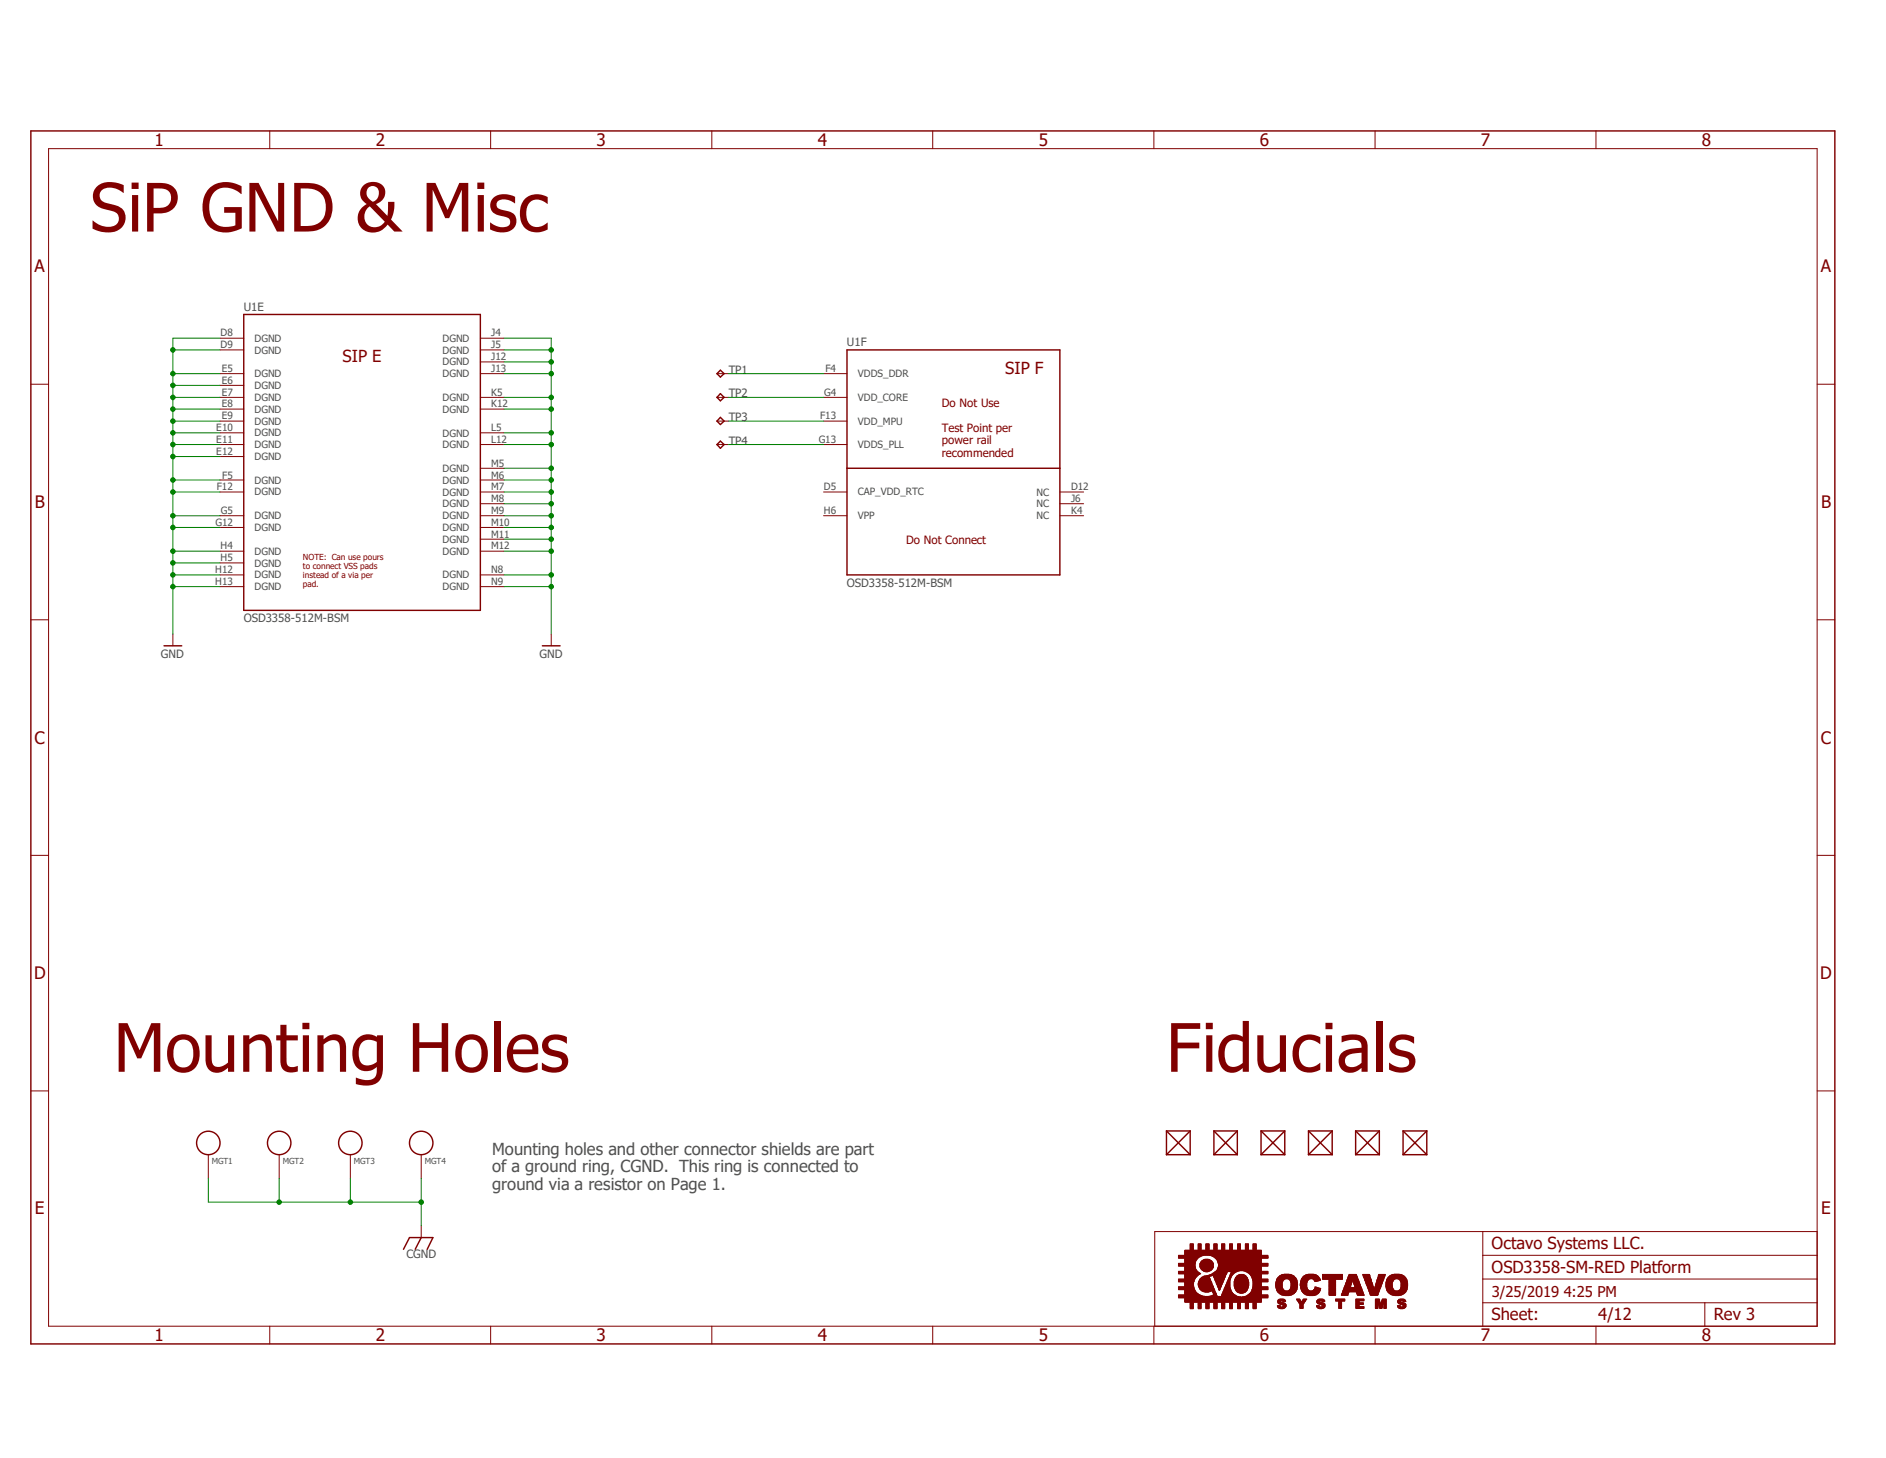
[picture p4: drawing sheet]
<svg xmlns="http://www.w3.org/2000/svg" width="279mm" height="216mm" viewBox="0 0 279 216" stroke-linecap="round" stroke-linejoin="round" font-family="sans-serif">
<path d="M275.3 138.7l-73.1 73.1" fill="none" stroke="#fff" stroke-width=".15"/>
<g fill="none" stroke="#800000" stroke-width=".21">
<path d="M4.6 19.4h267.2v179.6h-267.2zM36.1 46.6h35.1v43.8h-35.1zM106.7 54.8l.6 .5-.6 .5-.5-.5zM106.7 58.3l.6 .5-.6 .6-.5-.6zM125.5 51.8h31.5v33.3h-31.5zM106.7 61.8l.6 .6-.6 .5-.5-.5zM106.7 65.3l.6 .5-.6 .6-.5-.6zM125.5 69.3h31.5M24.3 95.6h2.6M80.3 95.6h2.7M172.8 167.5l3.5 3.5M172.8 167.5h3.5"/>
<path d="M172.8 171h3.5M172.8 167.5v3.5M176.3 167.5l-3.5 3.5M176.3 167.5v3.5M179.8 167.5h3.5M179.8 171h3.5M179.8 167.5l3.5 3.5M179.8 167.5v3.5M183.3 167.5l-3.5 3.5M183.3 167.5v3.5M186.8 167.5h3.5M186.8 171h3.5"/>
<path d="M186.8 167.5l3.5 3.5M186.8 167.5v3.5M190.3 167.5l-3.5 3.5M190.3 167.5v3.5M193.8 167.5h3.6M193.8 171h3.6M193.8 167.5l3.6 3.5M193.8 167.5v3.5M197.4 167.5l-3.6 3.5M197.4 167.5v3.5M200.8 167.5h3.5M200.8 171h3.5"/>
<path d="M200.8 167.5l3.5 3.5M200.8 167.5v3.5M204.3 167.5l-3.5 3.5M204.3 167.5v3.5M207.9 167.5h3.5M207.9 171h3.5M207.9 167.5l3.5 3.5M207.9 167.5v3.5M211.4 167.5l-3.5 3.5M211.4 167.5v3.5M59.8 185l.9-1.7h3.4l-.8 1.7M62.4 183.3l-.9 1.7"/>
<circle cx="30.9" cy="169.2" r="1.74"/>
<circle cx="41.4" cy="169.2" r="1.74"/>
<circle cx="51.9" cy="169.2" r="1.74"/>
<circle cx="62.4" cy="169.2" r="1.74"/>
</g>
<g fill="none" stroke="#800000" stroke-width=".15">
<path d="M40 19.4v2.6M72.7 19.4v2.6M105.5 19.4v2.6M138.2 19.4v2.6M170.9 19.4v2.6M203.7 19.4v2.6M236.4 19.4v2.6M7.2 22h262v174.4h-262zM4.6 56.9h2.6M32.6 50.1h3.5M32.6 51.8h3.5M32.6 55.3h3.5"/>
<path d="M32.6 57.1h3.5M32.6 58.8h3.5M71.2 50.1h3.5M71.2 51.8h3.5M71.2 55.3h3.5M71.2 58.8h3.5M71.2 53.6h3.5M106.2 55.3h1.7M106.2 58.8h1.7M122 55.3h3.5M122 58.8h3.5M269.2 56.9h2.6"/>
<path d="M32.6 60.6h3.5M32.6 62.4h3.5M32.6 64.1h3.5M32.6 65.8h3.5M32.6 67.6h3.5M32.6 71.1h3.5M32.6 72.9h3.5M32.6 76.4h3.5M32.6 78.1h3.5M71.2 60.6h3.5M71.2 64.1h3.5M71.2 65.8h3.5"/>
<path d="M71.2 71.1h3.5M71.2 72.9h3.5M71.2 76.4h3.5M71.2 78.1h3.5M71.2 69.3h3.5M71.2 74.6h3.5M71.2 79.8h3.5M106.2 62.4h1.7M106.2 65.8h1.7M122 62.4h3.5M122 65.8h3.5M122 72.9h3.5"/>
<path d="M122 76.4h3.5M157 72.9h3.5M157 76.4h3.5M157 74.6h3.5M4.6 91.8h2.6M25.6 93.9v1.7M32.6 81.6h3.5M32.6 83.4h3.5M32.6 85.1h3.5M32.6 86.9h3.5M71.2 81.6h3.5M71.2 85.1h3.5"/>
<path d="M71.2 86.9h3.5M81.7 93.9v1.7M269.2 91.8h2.6M4.6 126.7h2.6M269.2 126.7h2.6M4.6 161.5h2.6M30.9 171v3.5M41.4 171v3.5M51.9 171v3.5M62.4 171v3.5M269.2 161.5h2.6M40 196.4v2.6"/>
<path d="M62.4 181.5v1.8M72.7 196.4v2.6M105.5 196.4v2.6M138.2 196.4v2.6M170.9 196.4v2.6M174.6 189.4h2.4M174.6 185.9h4.1M174.6 192.2h13.2M174.6 192.1h13.2M174.6 192h9.2M174.6 192h8.9M174.6 191.9h3.8"/>
<path d="M174.6 191.9h3.6M174.6 191.9h3.5M174.6 191.8h3.3M174.6 191.8h3.2M174.6 191h2.4M174.6 190.9h2.4M174.6 190.9h2.3M174.6 190.8h2.3M174.6 190.7h2.3M174.6 190.6h2.3M174.6 190.5h2.3M174.6 189.8h2.3"/>
<path d="M174.6 189.7h2.3M174.6 189.6h2.3M174.6 189.5h2.4M174.6 188.6h3.2M174.6 188.6h3.3M174.6 188.5h3.2M174.6 188.5h3.1M174.6 188.4h3M174.6 188.4h2.9M174.6 188.3h2.9M174.6 188.3h2.8M174.6 187.5h2.4"/>
<path d="M174.6 187.4h2.4M174.6 187.3h2.4M174.6 187.2h2.4M174.6 187.1h2.5M174.6 186.3h2.9M174.6 186.2h3M174.6 186.1h3.1M174.6 186.1h3.2M174.6 186.1h3.3M174.6 186h3.4M174.6 186h3.5M174.6 185.9h3.6"/>
<path d="M175.5 192.8h11.4M175.5 192.7h11.4M175.5 192.6h11.4M175.5 192.5h11.4M175.5 192.4h11.4M175.5 192.3h11.4M175.5 192.2h11.4M175.5 191.7h2.2M175.5 191.7h2.1M175.5 191.6h2M175.5 191.5h1.9M175.5 191.5h1.8"/>
<path d="M175.5 191.4h1.8M175.5 191.3h1.7M175.5 191.2h1.6M175.5 191.1h1.6M175.5 191.1h1.5M175.5 191h1.5M175.5 190.5h1.3M175.5 190.4h1.3M175.5 190.3h1.3M175.5 190.2h1.3M175.5 190.1h1.3M175.5 190h1.3"/>
<path d="M175.5 189.9h1.3M175.5 189.4h1.6M175.5 189.3h1.6M175.5 189.2h1.6M175.5 189.1h1.7M175.5 189.1h1.8M175.5 189h1.8M175.5 188.9h1.9M175.5 188.9h2M175.5 188.8h2M175.5 188.8h2.1M175.5 188.7h2.2"/>
<path d="M175.5 188.7h2.3M175.5 188.2h1.8M175.5 188.1h1.8M175.5 188.1h1.7M175.5 188h1.7M175.5 187.9h1.7M175.5 187.9h1.6M175.5 187.8h1.6M175.5 187.7h1.6M175.5 187.6h1.6M175.5 187.5h1.5M175.5 187h1.6"/>
<path d="M175.5 186.9h1.6M175.5 186.8h1.6M175.5 186.7h1.7M175.5 186.6h1.7M175.5 186.6h1.8M175.5 186.5h1.8M175.5 186.4h1.9M175.5 185.8h11.4M175.5 185.7h11.4M175.5 185.6h11.4M175.5 185.5h11.4M175.5 185.4h11.4"/>
<path d="M175.5 185.3h11.4M175.5 185.2h11.4M175.6 192.8h11.3M175.6 185.1h11.3M176.3 192.9h.5M176.3 193.8h.5M176.3 193.7h.5M176.3 193.6h.5M176.3 193.5h.5M176.3 193.4h.5M176.3 193.3h.5M176.3 193.2h.5"/>
<path d="M176.3 193.1h.5M176.3 193h.5M176.3 185.1h.5M176.3 185h.5M176.3 184.9h.5M176.3 184.8h.5M176.3 184.7h.5M176.3 184.6h.5M176.3 184.5h.5M176.3 184.4h.5M176.3 184.3h.5M176.3 184.2h.5"/>
<path d="M177.5 192.9h.4M177.5 193.8h.4M177.5 193.7h.4M177.5 193.6h.4M177.5 193.5h.4M177.5 193.4h.4M177.5 193.3h.4M177.5 193.2h.4M177.5 193.1h.4M177.5 193h.4M177.5 190.3h2.2M177.5 190.3h2.1"/>
<path d="M177.5 190.2h2.1M177.5 190.1h2M177.5 190h2M177.5 185.1h.4M177.5 185h.4M177.5 184.9h.4M177.5 184.8h.4M177.5 184.7h.4M177.5 184.6h.4M177.5 184.5h.4M177.5 184.4h.4M177.5 184.3h.4"/>
<path d="M177.5 184.2h.4M177.5 190.5h2.2M177.5 190.4h2.2M177.5 189.9h2M177.5 189.8h2M177.6 190.6h2.1M177.6 190.5h2.1M177.6 189.8h1.9M177.6 189.7h1.8M177.6 190.7h2.2M177.7 190.8h2.1M177.7 190.7h2.1"/>
<path d="M177.7 189.6h1.7M177.7 189.6h1.6M177.7 190.8h2.2M177.7 189.5h1.6M177.8 189.4h1.5M177.8 190.9h2.1M177.8 187.6h1.9M177.8 187.5h1.9M177.8 187.4h1.9M177.8 187.3h1.9M177.8 187.2h1.9M177.8 187.1h1.9"/>
<path d="M177.8 191h2.1M177.8 187.7h1.9M177.8 187h1.9M177.8 187.8h1.9M177.8 186.9h1.9M177.9 191h2.1M177.9 189.3h1.3M177.9 187.8h1.8M177.9 186.9h1.8M177.9 191.1h2.1M177.9 189.2h1.3M177.9 187.9h1.7"/>
<path d="M177.9 186.9h1.7M177.9 186.8h1.7M178 189.2h1.2M178 188h1.5M178 186.8h1.5M178 191.1h2M178 189.1h1.2M178 186.7h1.5M178.1 191.2h1.4M178.1 188h1.4M178.1 186.7h1.4M178.1 189.1h1"/>
<path d="M178.1 188.1h1.3M178.1 188.1h1.4M178.1 186.6h1.3M178.2 191.2h1.1M178.2 189.1h.9M178.2 186.6h1.1M178.2 188.2h1.1M178.3 191.3h1M178.3 189h.9M178.3 188.2h.9M178.3 186.6h1M178.3 189h1"/>
<path d="M178.3 188.3h.9M178.3 186.5h.9M178.4 191.3h.8M178.4 188.9h1.1M178.4 188.3h.7M178.4 186.5h.7M178.5 191.3h.5M178.6 188.3h.3M178.6 192.9h.5M178.6 193.8h.5M178.6 193.7h.5M178.6 193.6h.5"/>
<path d="M178.6 193.5h.5M178.6 193.4h.5M178.6 193.3h.5M178.6 193.2h.5M178.6 193.1h.5M178.6 193h.5M178.6 185.1h.5M178.6 185h.5M178.6 184.9h.5M178.6 184.8h.5M178.6 184.7h.5M178.6 184.6h.5"/>
<path d="M178.6 184.5h.5M178.6 184.4h.5M178.6 184.3h.5M178.6 184.2h.5M178.8 185.9h9M178.8 188.9h.8M179 188.8h2.6M179.1 191.9h1.2M179.1 188.8h2.5M179.2 188.8h2.4M179.3 191.9h1M179.3 188.7h2.4"/>
<path d="M179.3 185.9h8.5M179.5 186h8.3M179.5 191.9h.8M179.5 188.7h2.2M179.5 188.6h2.2M179.6 191.8h.7M179.6 191.2h.4M179.6 188.6h2.1M179.6 191.3h.4M179.6 186.1h8.2M179.7 191.4h.4M179.7 191.3h.3"/>
<path d="M179.7 188.6h2M179.7 191.8h.6M179.7 191.5h.4M179.7 188.5h2.1M179.7 186.1h8.1M179.7 191.6h.5M179.7 191.5h.5M179.7 189h1.9M179.7 188.9h1.9M179.8 191.7h.4M179.8 189.1h1.7M179.8 189h1.7"/>
<path d="M179.8 192.9h.5M179.8 193.8h.5M179.8 193.7h.5M179.8 193.6h.5M179.8 193.5h.5M179.8 193.4h.5M179.8 193.3h.5M179.8 193.2h.5M179.8 193.1h.5M179.8 193h.5M179.8 188.5h2M179.8 186.1h8"/>
<path d="M179.8 185.1h.5M179.8 185h.5M179.8 184.9h.5M179.8 184.8h.5M179.8 184.7h.5M179.8 184.6h.5M179.8 184.5h.5M179.8 184.4h.5M179.8 184.3h.5M179.8 184.2h.5M179.9 189.3h1.5M179.9 189.2h1.5"/>
<path d="M179.9 188.4h1.9M179.9 186.2h8M179.9 189.4h1.5M180 189.4h1.4M180 189.5h1.3M180 189.5h1.4M180 188.3h1.8M180 186.3h7.9M180 186.2h7.8M180 189.6h1.3M180 189.7h1.2M180 189.7h1.3"/>
<path d="M180 188.3h3.3M180 186.3h7.8M180.1 189.7h1.1M180.1 186.4h6.8M180.1 189.9h1.1M180.1 189.8h1.1M180.1 188.3h3.3M180.2 190h.9M180.2 189.9h.9M180.2 189.9h1M180.2 188.2h3.4M180.2 188.2h6.7"/>
<path d="M180.2 186.5h6.7M180.2 186.4h6.7M180.2 190.1h.9M180.2 188.1h6.7M180.3 190.2h.7M180.3 190.2h.8M180.3 186.6h6.6M180.3 186.5h6.6M180.3 190.3h.7M180.3 188.1h6.6M180.3 188h6.6M180.3 190.5h.6"/>
<path d="M180.3 190.4h.7M180.3 187.9h6.6M180.3 186.7h6.6M180.4 190.5h.5M180.4 187.9h6.5M180.4 187.8h6.5M180.4 186.9h6.5M180.4 186.8h6.5M180.4 190.6h.4M180.4 190.6h.5M180.4 187.7h6.5M180.5 190.7h.3"/>
<path d="M180.5 187.7h6.4M180.5 187.6h6.4M180.5 187.1h7.3M180.5 187h6.4M180.5 190.8h.3M180.5 187.5h6.4M180.5 187.5h7.3M180.5 187.4h7.3M180.5 187.3h7.3M180.5 187.2h7.3M180.6 191h.1M180.6 190.9h.2"/>
<path d="M180.6 190.8h.2M180.6 191.1h.1M180.9 191.9h2.4M181 192.9h.4M181 193.8h.4M181 193.7h.4M181 193.6h.4M181 193.5h.4M181 193.4h.4M181 193.3h.4M181 193.2h.4M181 193.1h.4"/>
<path d="M181 193h.4M181 191.9h2.2M181 191.9h2.1M181 191.8h2M181 185.1h.4M181 185h.4M181 184.9h.4M181 184.8h.4M181 184.7h.4M181 184.6h.4M181 184.5h.4M181 184.4h.4"/>
<path d="M181 184.3h.4M181 184.2h.4M181 191.7h1.9M181 191.7h1.8M181 191.6h1.8M181.1 191.6h1.7M181.1 191.6h1.6M181.1 191.5h1.5M181.1 191.4h1.5M181.2 191.3h1.3M181.2 191.2h1.2M181.3 191.1h1.1"/>
<path d="M181.3 191h1.1M181.3 191h1M181.4 190.9h.9M181.4 190.8h.9M181.4 190.8h.8M181.4 190.7h.8M181.5 190.6h.7M181.5 190.5h.7M181.6 190.5h.6M181.6 190.4h.6M181.6 190.3h.6M181.6 190.2h.6"/>
<path d="M181.7 190.2h.5M181.7 190.1h.5M181.7 190h.5M181.7 189.9h.5M181.8 189.9h.4M181.8 189.8h.4M181.8 189.7h.4M181.9 189.7h.3M181.9 189.6h.3M181.9 189.5h.3M182 189.4h.3M182 189.4h.2"/>
<path d="M182 189.3h.3M182 189.2h.3M182.1 189.2h.3M182.1 189.1h.3M182.2 192.9h.4M182.2 193.8h.4M182.2 193.7h.4M182.2 193.6h.4M182.2 193.5h.4M182.2 193.4h.4M182.2 193.3h.4M182.2 193.2h.4"/>
<path d="M182.2 193.1h.4M182.2 193h.4M182.2 189h.2M182.2 189h.3M182.2 185.1h.4M182.2 185h.4M182.2 184.9h.4M182.2 184.8h.4M182.2 184.7h.4M182.2 184.6h.4M182.2 184.5h.4M182.2 184.4h.4"/>
<path d="M182.2 184.3h.4M182.2 184.2h.4M182.2 188.9h.3M182.2 188.8h.3M182.2 188.8h.4M182.2 188.7h.5M182.3 188.7h.4M182.3 188.6h.5M182.4 188.5h.5M182.4 188.5h.6M182.4 188.4h.6M182.4 188.3h.8"/>
<path d="M182.8 190.5h2.2M182.8 190.4h2.2M182.8 190.3h2.2M182.8 190.2h2.2M182.8 190.1h2.2M182.8 190h2.2M182.8 189.9h2.2M182.8 189.8h2.2M182.8 189.7h2.2M182.9 190.6h2M182.9 190.6h2.1M182.9 190.5h2.1"/>
<path d="M182.9 189.7h2.1M182.9 189.6h2M182.9 190.8h2M182.9 190.7h2M182.9 189.5h2M183 189.4h1.9M183 190.8h1.8M183 190.8h1.9M183 189.4h1.8M183 191h1.8M183 190.9h1.8M183 189.3h1.8"/>
<path d="M183 189.2h1.8M183 191.1h1.7M183 189.1h1.7M183.1 191.1h1.6M183.1 191.2h1.6M183.1 189.1h1.6M183.2 189.1h1.5M183.2 191.3h1.4M183.2 191.2h1.4M183.2 189h1.4M183.2 188.9h1.4M183.3 191.3h1.2"/>
<path d="M183.3 192.9h.5M183.3 193.8h.5M183.3 193.7h.5M183.3 193.6h.5M183.3 193.5h.5M183.3 193.4h.5M183.3 193.3h.5M183.3 193.2h.5M183.3 193.1h.5M183.3 193h.5M183.3 188.9h1.2M183.3 185.1h.5"/>
<path d="M183.3 185h.5M183.3 184.9h.5M183.3 184.8h.5M183.3 184.7h.5M183.3 184.6h.5M183.3 184.5h.5M183.3 184.4h.5M183.3 184.3h.5M183.3 184.2h.5M183.4 191.4h1M183.4 188.8h1M183.5 191.4h.8"/>
<path d="M183.5 188.8h.8M183.6 191.5h.6M183.6 188.7h.6M183.7 191.5h.4M184 192h3.8M184.2 188.2h2.7M184.3 192h3.5M184.4 188.3h3.4M184.5 192.9h.5M184.5 193.8h.5M184.5 193.7h.5M184.5 193.6h.5"/>
<path d="M184.5 193.5h.5M184.5 193.4h.5M184.5 193.3h.5M184.5 193.2h.5M184.5 193.1h.5M184.5 193h.5M184.5 188.3h3.3M184.5 185.1h.5M184.5 185h.5M184.5 184.9h.5M184.5 184.8h.5M184.5 184.7h.5"/>
<path d="M184.5 184.6h.5M184.5 184.5h.5M184.5 184.4h.5M184.5 184.3h.5M184.5 184.2h.5M184.5 191.9h3.3M184.6 191.9h3.2M184.6 188.3h3.2M184.7 191.9h3.1M184.7 188.4h3.1M184.8 191.8h3M184.8 188.5h3"/>
<path d="M184.8 188.4h3M184.9 191.7h2M184.9 188.5h2.9M185 191.7h1.9M185 191.6h1.9M185 188.6h2.8M185.1 191.6h1.8M185.1 188.6h2.7M185.1 188.7h1.8M185.2 191.5h1.7M185.2 188.7h1.7M185.3 191.4h1.6"/>
<path d="M185.3 188.8h1.6M185.3 191.3h1.6M185.3 188.9h1.6M185.4 191.3h1.5M185.4 191.2h1.5M185.4 189h1.5M185.4 189.1h1.5M185.5 191.1h1.4M185.5 191h1.4M185.5 191h2.3M185.5 189.2h1.4M185.5 189.1h1.4"/>
<path d="M185.5 190.9h2.3M185.5 189.4h1.4M185.5 189.3h1.4M185.5 189.4h2.3M185.5 190.8h2.3M185.5 189.5h2.3M185.6 190.7h2.2M185.6 190.6h2.2M185.6 190.5h2.2M185.6 189.7h2.2M185.6 189.6h2.2M185.6 189.5h2.2"/>
<path d="M185.6 192.9h.5M185.6 193.8h.5M185.6 193.7h.5M185.6 193.6h.5M185.6 193.5h.5M185.6 193.4h.5M185.6 193.3h.5M185.6 193.2h.5M185.6 193.1h.5M185.6 193h.5M185.6 190.5h1.3M185.6 190.4h1.3"/>
<path d="M185.6 190.3h1.3M185.6 190.2h1.3M185.6 190.1h1.3M185.6 190h1.3M185.6 189.9h1.3M185.6 189.8h2.2M185.6 185.1h.5M185.6 185h.5M185.6 184.9h.5M185.6 184.8h.5M185.6 184.7h.5M185.6 184.6h.5"/>
<path d="M185.6 184.5h.5M185.6 184.4h.5M185.6 184.3h.5M185.6 184.2h.5M189 190.5h.9M189 190.4h.9M189 190.3h.9M189 190.2h.9M189 190.1h.9M189 190h.9M189 190.7h1M189 190.6h1"/>
<path d="M189 190.6h.9M189 189.9h.9M189 189.9h1M189 189.8h1M189.1 190.8h1M189.1 190.8h.9M189.1 189.8h.9M189.1 189.7h.9M189.1 189.7h1M189.1 191h1.1M189.1 190.9h1M189.1 189.6h1"/>
<path d="M189.1 189.5h1.1M189.1 189.4h1.3M189.1 191.1h1.3M189.1 191.1h1.2M189.1 191.1h1.1M189.1 189.4h1.2M189.2 191.2h2.8M189.2 189.4h2.8M189.2 193.4h.5M189.2 193.3h.5M189.2 189.3h2.8M189.3 193.5h.5"/>
<path d="M189.3 193.5h.4M189.3 192.8h.5M189.3 192.7h.4M189.3 191.3h2.7M189.3 189.3h2.7M189.3 189.2h2.7M189.3 192.9h.9M189.3 193.6h1.1M189.3 193.5h1.2M189.3 193h1M189.3 192.9h.8M189.3 192.8h.6"/>
<path d="M189.3 192.6h.4M189.3 192.6h1.1M189.3 192.5h1.1M189.3 191.4h2.6M189.3 191.3h2.6M189.3 189.2h2.6M189.3 189.1h2.6M189.4 193h1M189.4 192.5h1M189.4 193.7h.9M189.4 193.3h.3M189.4 192.4h.9"/>
<path d="M189.4 191.4h2.4M189.4 189.1h2.4M189.4 191.5h2.4M189.5 191.5h2.3M189.5 189h2.3M189.5 193.8h.7M189.5 193.1h1M189.5 191.6h2.2M189.5 189h2.2M189.5 188.9h2.2M189.6 193.1h.9M189.6 192.4h.5"/>
<path d="M189.6 191.6h2M189.7 191.6h1.9M189.7 188.9h1.9M189.7 193.8h.4M189.7 193.2h.8M189.7 191.7h1.8M189.7 188.8h1.8M189.8 191.7h1.6M189.8 188.8h1.6M189.8 193.2h.7M189.9 191.8h1.4M189.9 188.8h1.4"/>
<path d="M189.9 192.6h.6M189.9 188.7h1.4M190 193.5h.5M190 193.3h.5M190 192.7h.5M190.1 193.4h.4M190.1 193.3h.4M190.1 191.8h1M190.2 188.7h.8M190.3 191.9h.7M190.8 189.4h1.3M190.8 191.1h1.2"/>
<path d="M190.9 191.1h1.2M190.9 189.4h1.2M191 191.1h1.1M191 189.5h1.1M191 191h1.1M191.1 191h1.1M191.1 189.6h1.1M191.1 190.9h1.1M191.1 190.8h1.1M191.1 189.7h1.1M191.2 190.8h1M191.2 189.8h1"/>
<path d="M191.2 189.7h1M191.2 190.7h1M191.2 190.6h1M191.2 190.5h1M191.2 189.9h1M191.3 190.5h.9M191.3 190.4h.9M191.3 190.3h.9M191.3 190.2h.9M191.3 190.1h.9M191.3 190h.9M192.1 192.4h.5"/>
<path d="M192.1 192.4h.4M192.2 192.6h.5M192.2 192.5h.4M192.2 192.7h.5M192.3 192.7h.4M192.3 192.8h.5M192.3 192.7h.5M192.4 192.9h.8M192.4 192.8h.9M192.4 193h.8M192.5 193.1h.6M192.5 193h.6"/>
<path d="M192.6 193.8h.4M192.6 193.7h.4M192.6 193.6h.4M192.6 193.5h.4M192.6 193.4h.4M192.6 193.3h.4M192.6 193.2h.4M192.6 193.1h.5M192.6 190.4h1M192.6 190.3h1M192.6 190.2h1M192.6 190.1h1"/>
<path d="M192.7 190.7h.9M192.7 190.6h.9M192.7 190.5h.9M192.7 190h.9M192.7 189.9h.9M192.7 189.8h.9M192.7 190.8h1M192.7 189.7h1M192.7 191h1.1M192.7 190.9h1M192.7 189.6h1.1M192.7 189.5h1.1"/>
<path d="M192.8 189.4h1.2M192.8 191.1h1.1M192.8 191.1h1M192.8 191h1M192.8 189.5h1.1M192.8 189.4h1.1M192.8 192.8h.5M192.8 191.2h2.7M192.8 191.1h1.2M192.8 189.4h2.7M192.9 192.7h.4M192.9 191.2h2.6"/>
<path d="M192.9 189.3h2.6M192.9 192.7h.5M192.9 191.3h2.6M192.9 189.2h2.6M193 192.6h.4M193 191.3h2.5M193 189.2h2.4M193 189.1h2.4M193 192.5h.5M193 191.4h2.4M193 192.4h.5M193 192.4h.6"/>
<path d="M193 189.1h2.3M193.1 191.5h2.3M193.1 189h2.2M193.1 192.4h.5M193.1 191.5h2.2M193.1 189h2.1M193.2 191.6h2.1M193.2 188.9h2M193.2 191.6h2M193.3 188.9h1.9M193.3 191.6h1.9M193.3 191.7h1.8"/>
<path d="M193.3 188.8h1.8M193.4 191.7h1.6M193.4 188.8h1.6M193.5 188.8h1.5M193.5 191.8h1.5M193.6 188.7h1.3M193.7 191.8h1.1M193.8 188.7h.8M193.9 191.9h.7M194.4 191.1h1.2M194.5 189.4h1.1M194.5 191.1h1.1"/>
<path d="M194.6 191.1h1M194.6 189.4h1M194.6 191h1M194.6 189.5h1M194.7 190.9h.9M194.7 189.6h.9M194.7 190.8h1M194.7 189.7h.8M194.8 190.8h.9M194.8 190.8h.8M194.8 189.7h.4M194.8 189.7h.5"/>
<path d="M194.8 190.7h.6M194.8 190.7h.4M194.8 190.6h.3M194.8 190.5l.2 .1M194.8 189.7v.1M195 193.5h.5M195 193.4h.5M195 193.3h.4M195.1 193.5h1.2M195.1 193.5h.5M195.1 192.9h.8M195.1 192.8h.6"/>
<path d="M195.1 192.8h.5M195.1 192.7h.4M195.1 192.6h.5M195.1 192.9h.9M195.1 193.6h1.2M195.1 192.6h1.1M195.2 193.6h1M195.2 193h1M195.2 193h.9M195.2 192.5h1M195.2 193.7h.9M195.2 193.3h.2"/>
<path d="M195.2 193.7h.8M195.2 193h1.1M195.2 192.4h.9M195.3 193.1h1M195.3 193.8h.7M195.4 193.1h.9M195.4 192.4h.5M195.5 193.8h.3M195.5 193.2h.8M195.6 193.2h.7M195.7 192.6h.6M195.8 193.5h.5"/>
<path d="M195.8 193.3h.5M195.8 192.7h.5M195.9 193.4h.4M195.9 193.3h.4M195.9 189.4h3M195.9 189.3h3M195.9 189.2h3M195.9 189.1h3M195.9 189h3M195.9 188.9h3M195.9 188.8h3M195.9 188.7h3"/>
<path d="M196.9 191.8h1M196.9 191.7h1M196.9 191.6h1M196.9 191.5h1M196.9 191.4h1M196.9 191.3h1M196.9 191.2h1M196.9 191.1h1M196.9 191h1M196.9 190.9h1M196.9 190.8h1M196.9 190.7h1"/>
<path d="M196.9 190.6h1M196.9 190.5h1M196.9 190.4h1M196.9 190.3h1M196.9 190.2h1M196.9 190.1h1M196.9 190h1M196.9 189.9h1M196.9 189.8h1M196.9 189.7h1M196.9 189.6h1M196.9 189.5h1"/>
<path d="M197.9 192.7h1.3M197.9 192.6h1.3M197.9 192.5h1.3M197.9 192.4h1.3M198.3 192.7h.5M198.3 192.9h.5M198.3 193.8h.5M198.3 193.7h.5M198.3 193.6h.5M198.3 193.5h.5M198.3 193.4h.5M198.3 193.3h.5"/>
<path d="M198.3 193.2h.5M198.3 193.1h.5M198.3 193h.5M198.3 192.8h.5M198.7 191.8h1M198.7 191.7h1M198.8 191.7h.9M198.8 191.6h.9M198.8 191.6h1M198.8 191.5h1M198.8 191.4h1M198.9 191.4h.9"/>
<path d="M198.9 191.3h.9M198.9 191.3h3M198.9 191.2h3M198.9 191.2h2.9M199 191.1h2.8M199 191h2.8M199.1 190.9h2.7M199.1 190.8h2.7M199.1 190.8h2.6M199.1 190.7h2.6M199.1 190.6h1M199.2 190.5h.9"/>
<path d="M199.2 190.4h.9M199.3 190.4h.8M199.3 190.3h.8M199.3 190.3h.9M199.3 190.2h.9M199.3 190.1h.9M199.3 190h.9M199.4 190h.8M199.4 189.9h.9M199.5 189.8h.8M199.5 189.7h.8M199.5 189.6h.8"/>
<path d="M199.5 189.6h.9M199.6 189.5h1.7M199.6 189.5h1.6M199.6 189.4h1.6M199.6 189.3h1.5M199.7 189.3h1.4M199.7 189.2h1.4M199.7 189.1h1.4M199.7 189h1.3M199.8 189h1.2M199.8 188.9h1.2M199.8 188.8h1.2"/>
<path d="M199.9 188.8h1.1M199.9 188.7h1M200.4 189.6h.9M200.4 189.7h.9M200.5 189.8h.8M200.5 190.1h.9M200.5 190h.9M200.5 189.9h.9M200.5 189.9h.8M200.6 190.2h.9M200.6 190.1h.9M200.6 190.3h.9"/>
<path d="M200.7 190.4h.8M200.7 190.3h.8M200.7 190.6h.9M200.7 190.5h.9M200.9 192.9h1.1M200.9 193.8h1.2M200.9 193.7h1.2M200.9 193.6h1.2M200.9 193.5h1.2M200.9 193.4h.4M200.9 193.3h.4M200.9 193.2h.4"/>
<path d="M200.9 193.2h1.1M200.9 193.1h1.1M200.9 193h1.1M200.9 192.9h.4M200.9 192.8h.4M200.9 192.7h.4M200.9 192.6h1.2M200.9 192.5h1.2M200.9 192.4h1.2M200.9 191.3h1M201 191.5h.9M201 191.4h.9"/>
<path d="M201 191.6h1M201 191.5h1M201 191.7h1.1M201.1 191.8h1M201.1 191.7h1M201.9 188.8h1M201.9 188.7h1M201.9 188.9h1M202 189.1h.9M202 189h.9M202 189.1h1M202.1 189.2h.9"/>
<path d="M202.1 189.4h1M202.1 189.3h1M202.1 189.3h.9M202.1 189.5h1.1M202.1 189.5h1M202.2 189.6h1M202.2 189.7h1M202.3 189.8h.9M202.3 189.7h.9M202.3 189.9h.9M202.4 190.1h.9M202.4 190h.9"/>
<path d="M202.4 189.9h.9M202.4 190.2h.9M202.4 190.2h1M202.5 190.4h.9M202.5 190.3h.9M202.5 190.5h.9M202.6 190.6h.9M202.6 190.5h.9M202.6 190.5h.8M202.6 190.7h.9M202.6 190.8h.9M202.7 190.9h1.7"/>
<path d="M202.7 190.8h.8M202.7 191h1.7M202.8 191.2h1.5M202.8 191.1h1.5M202.8 191.1h1.6M202.8 191h1.6M202.8 191.3h1.5M202.9 191.4h1.4M202.9 191.3h1.4M202.9 191.5h1.3M202.9 191.4h1.3M202.9 191.6h1.3"/>
<path d="M203 191.8h1.1M203 191.7h1.1M203 191.7h1.2M203.1 191.8h1M203.6 190.8h.8M203.6 190.8h.9M203.7 190.7h.8M203.7 190.6h.9M203.7 196.4v2.6M203.7 190.5h.9M203.8 192.9h.3M203.8 193.8h.3"/>
<path d="M203.8 193.7h.3M203.8 193.6h.3M203.8 193.5h.3M203.8 193.4h.3M203.8 193.3h.3M203.8 193.2h.3M203.8 193.1h.3M203.8 193h.3M203.8 192.8h.3M203.8 192.8h.6M203.8 192.7h.6M203.8 192.6h.6"/>
<path d="M203.8 192.5h.6M203.8 192.4h.6M203.8 192.4h.5M203.8 190.5h.8M203.8 190.4h.8M203.8 190.3h.8M203.8 190.2h.9M203.8 190.1h.9M203.8 190.1h1M203.8 190h1M203.9 190h.9M203.9 189.9h.9"/>
<path d="M203.9 189.8h.9M204 189.8h.9M204 189.7h.9M204 189.6h.9M204 189.5h.9M204 189.5h1M204 189.4h1M204.1 189.3h.9M204.1 189.2h.9M204.1 189.2h1M204.1 189.1h1M204.2 192.9h.3"/>
<path d="M204.2 193h.3M204.2 192.8h.2M204.2 189.1h.9M204.2 189h.9M204.2 188.9h1M204.2 193.2h.7M204.2 193.2h.4M204.2 193.1h.4M204.2 193.1h.3M204.2 188.8h1M204.3 193.3h.5M204.3 193.3h.6"/>
<path d="M204.3 188.8h.9M204.3 188.7h.9M204.3 193.5h.5M204.3 193.4h.5M204.3 193.6h.5M204.4 193.8h.3M204.4 193.7h.3M204.4 193.7h.4M204.6 193.2h.3M204.6 193.1h.3M204.6 193h.3M204.6 192.9h.3"/>
<path d="M204.6 192.8h.4M204.7 192.7h.7M204.7 192.6h.7M204.7 192.5h.7M204.8 192.5h.6M204.8 192.4h.6M205 192.9h.4M205 193.8h.4M205 193.7h.4M205 193.6h.4M205 193.5h.4M205 193.4h.4"/>
<path d="M205 193.3h.4M205 193.2h.4M205 193.1h.4M205 193h.4M205 192.8h.4M205.3 190.6h1M205.3 190.5h1M205.3 190.5h.9M205.3 190.4h.9M205.3 190.3h.9M205.3 190.2h.9M205.3 190.1h.9"/>
<path d="M205.3 190h.9M205.3 189.9h1M205.4 190.8h1M205.4 190.8h.9M205.4 190.7h.9M205.4 189.9h.9M205.4 189.8h.9M205.4 189.7h1M205.4 191h1.1M205.4 190.9h1M205.4 189.6h1M205.4 189.5h1.1"/>
<path d="M205.4 191.1h1.2M205.4 191.1h1.1M205.4 189.4h1.2M205.5 189.4h1.2M205.5 191.2h2.8M205.5 191.1h1.2M205.5 189.4h2.8M205.5 189.3h2.8M205.6 191.3h2.7M205.6 191.2h2.7M205.6 189.3h2.7M205.6 191.3h2.6"/>
<path d="M205.6 189.2h2.7M205.6 189.2h2.6M205.6 189.1h2.6M205.7 191.4h2.5M205.7 189.1h2.5M205.7 191.5h2.4M205.7 189.1h2.4M205.8 191.5h2.3M205.8 189h2.3M205.8 191.6h2.2M205.9 188.9h2.1M205.9 191.6h2"/>
<path d="M206 188.9h1.9M206 191.6h1.9M206 191.7h1.8M206 188.8h1.9M206.1 191.7h1.6M206.1 188.8h1.7M206.2 188.8h1.5M206.2 191.8h1.4M206.2 188.7h1.4M206.4 191.8h1M206.5 188.7h.8M206.6 191.9h.6"/>
<path d="M207 193.3h.4M207.1 193.5h1.1M207.1 193.5h.5M207.1 193.5h.4M207.1 193.4h.4M207.1 193.4h.3M207.1 192.8h.7M207.1 192.8h.5M207.1 192.7h.4M207.1 192.7h.3M207.1 192.6h.5M207.1 192.9h.9"/>
<path d="M207.1 193.6h1.1M207.1 192.9h.8M207.1 192.6h1.1M207.1 189.4h1.3M207.1 193h1.1M207.1 193h1M207.1 192.5h1.1M207.1 191.1h1.3M207.2 193.7h.9M207.2 192.5h1M207.2 193.3h.2M207.2 193h1"/>
<path d="M207.2 192.4h.9M207.2 191.1h1.2M207.2 189.4h1.2M207.3 193.1h.9M207.3 191.1h1.1M207.3 189.5h1.1M207.3 193.8h.7M207.3 191h1.1M207.4 193.1h.9M207.4 191h1M207.4 189.6h1M207.4 193.8h.5"/>
<path d="M207.4 192.4h.5M207.4 190.9h1M207.4 189.7h1M207.5 193.2h.8M207.5 190.8h.9M207.5 190.8h1M207.5 189.7h.9M207.5 190.7h1M207.5 190.6h1M207.5 189.9h1M207.5 189.8h1M207.6 190.6h.9"/>
<path d="M207.6 190.5h.9M207.6 190.4h.9M207.6 190.3h.9M207.6 190.2h.9M207.6 190.1h.9M207.6 190h.9M207.6 189.9h.9M207.6 193.2h.7M207.7 192.6h.5M207.8 193.5h.5M207.8 193.3h.5M207.8 192.7h.4"/>
<path d="M207.9 193.5h.4M207.9 193.4h.4M207.9 193.3h.4M207.9 192.7h.4M219.7 192.9h49.5M219.7 182.4v14M219.7 189.4h49.5M219.7 185.9h49.5M236.4 196.4v2.6M252.6 192.9v3.5M269.2 182.4h-98.1v14"/>
</g>
<path d="M81.7 50.1v1.7" fill="none" stroke="#008000" stroke-width=".15"/>
<circle cx="81.7" cy="51.8" r=".33" fill="#008000"/>
<g fill="none" stroke="#008000" stroke-width=".15">
<path d="M81.7 51.8v1.8"/>
<circle cx="81.7" cy="51.8" r=".33"/>
</g>
<circle cx="81.7" cy="53.6" r=".33" fill="#008000"/>
<g fill="none" stroke="#008000" stroke-width=".15">
<path d="M81.7 53.6v1.7"/>
<circle cx="81.7" cy="53.6" r=".33"/>
</g>
<circle cx="81.7" cy="55.3" r=".33" fill="#008000"/>
<g fill="none" stroke="#008000" stroke-width=".15">
<path d="M81.7 55.3v3.5"/>
<circle cx="81.7" cy="55.3" r=".33"/>
</g>
<circle cx="81.7" cy="58.8" r=".33" fill="#008000"/>
<g fill="none" stroke="#008000" stroke-width=".15">
<path d="M81.7 58.8v1.8"/>
<circle cx="81.7" cy="58.8" r=".33"/>
</g>
<circle cx="81.7" cy="60.6" r=".33" fill="#008000"/>
<g fill="none" stroke="#008000" stroke-width=".15">
<path d="M81.7 60.6v3.5"/>
<circle cx="81.7" cy="60.6" r=".33"/>
</g>
<circle cx="81.7" cy="64.1" r=".33" fill="#008000"/>
<g fill="none" stroke="#008000" stroke-width=".15">
<path d="M81.7 64.1v1.7"/>
<circle cx="81.7" cy="64.1" r=".33"/>
</g>
<circle cx="81.7" cy="65.8" r=".33" fill="#008000"/>
<g fill="none" stroke="#008000" stroke-width=".15">
<path d="M81.7 65.8v3.5"/>
<circle cx="81.7" cy="65.8" r=".33"/>
</g>
<circle cx="81.7" cy="69.3" r=".33" fill="#008000"/>
<g fill="none" stroke="#008000" stroke-width=".15">
<path d="M81.7 69.3v1.8"/>
<circle cx="81.7" cy="69.3" r=".33"/>
</g>
<circle cx="81.7" cy="71.1" r=".33" fill="#008000"/>
<g fill="none" stroke="#008000" stroke-width=".15">
<path d="M81.7 71.1v1.8"/>
<circle cx="81.7" cy="71.1" r=".33"/>
</g>
<circle cx="81.7" cy="72.9" r=".33" fill="#008000"/>
<g fill="none" stroke="#008000" stroke-width=".15">
<path d="M81.7 72.9v1.7"/>
<circle cx="81.7" cy="72.9" r=".33"/>
</g>
<circle cx="81.7" cy="74.6" r=".33" fill="#008000"/>
<g fill="none" stroke="#008000" stroke-width=".15">
<path d="M81.7 74.6v1.8"/>
<circle cx="81.7" cy="74.6" r=".33"/>
</g>
<circle cx="81.7" cy="76.4" r=".33" fill="#008000"/>
<g fill="none" stroke="#008000" stroke-width=".15">
<path d="M81.7 76.4v1.7"/>
<circle cx="81.7" cy="76.4" r=".33"/>
</g>
<circle cx="81.7" cy="78.1" r=".33" fill="#008000"/>
<g fill="none" stroke="#008000" stroke-width=".15">
<path d="M81.7 78.1v1.7"/>
<circle cx="81.7" cy="78.1" r=".33"/>
</g>
<circle cx="81.7" cy="79.8" r=".33" fill="#008000"/>
<g fill="none" stroke="#008000" stroke-width=".15">
<path d="M81.7 79.8v1.8"/>
<circle cx="81.7" cy="79.8" r=".33"/>
</g>
<circle cx="81.7" cy="81.6" r=".33" fill="#008000"/>
<g fill="none" stroke="#008000" stroke-width=".15">
<path d="M81.7 81.6v3.5"/>
<circle cx="81.7" cy="81.6" r=".33"/>
</g>
<circle cx="81.7" cy="85.1" r=".33" fill="#008000"/>
<g fill="none" stroke="#008000" stroke-width=".15">
<path d="M74.7 58.8h7M74.7 55.3h7M74.7 53.6h7M74.7 51.8h7M74.7 50.1h7M74.7 79.8h7M74.7 78.1h7M74.7 76.4h7M74.7 74.6h7M74.7 72.9h7M74.7 71.1h7M74.7 69.3h7"/>
<path d="M74.7 65.8h7M74.7 64.1h7M74.7 60.6h7M74.7 85.1h7v8.8M74.7 86.9h7M74.7 81.6h7"/>
<circle cx="81.7" cy="85.1" r=".33"/>
</g>
<circle cx="81.7" cy="86.9" r=".33" fill="#008000"/>
<g fill="none" stroke="#008000" stroke-width=".15">
<path d="M25.6 50.1v43.8"/>
<circle cx="81.7" cy="86.9" r=".33"/>
</g>
<circle cx="25.6" cy="86.9" r=".33" fill="#008000"/>
<circle cx="25.6" cy="86.9" r=".33" fill="none" stroke="#008000" stroke-width=".15"/>
<circle cx="25.6" cy="85.1" r=".33" fill="#008000"/>
<circle cx="25.6" cy="85.1" r=".33" fill="none" stroke="#008000" stroke-width=".15"/>
<circle cx="25.6" cy="83.4" r=".33" fill="#008000"/>
<circle cx="25.6" cy="83.4" r=".33" fill="none" stroke="#008000" stroke-width=".15"/>
<circle cx="25.6" cy="81.6" r=".33" fill="#008000"/>
<circle cx="25.6" cy="81.6" r=".33" fill="none" stroke="#008000" stroke-width=".15"/>
<circle cx="25.6" cy="78.1" r=".33" fill="#008000"/>
<circle cx="25.6" cy="78.1" r=".33" fill="none" stroke="#008000" stroke-width=".15"/>
<circle cx="25.6" cy="76.4" r=".33" fill="#008000"/>
<circle cx="25.6" cy="76.4" r=".33" fill="none" stroke="#008000" stroke-width=".15"/>
<circle cx="25.6" cy="72.9" r=".33" fill="#008000"/>
<circle cx="25.6" cy="72.9" r=".33" fill="none" stroke="#008000" stroke-width=".15"/>
<circle cx="25.6" cy="71.1" r=".33" fill="#008000"/>
<circle cx="25.6" cy="71.1" r=".33" fill="none" stroke="#008000" stroke-width=".15"/>
<circle cx="25.6" cy="67.6" r=".33" fill="#008000"/>
<circle cx="25.6" cy="67.6" r=".33" fill="none" stroke="#008000" stroke-width=".15"/>
<circle cx="25.6" cy="65.8" r=".33" fill="#008000"/>
<circle cx="25.6" cy="65.8" r=".33" fill="none" stroke="#008000" stroke-width=".15"/>
<circle cx="25.6" cy="64.1" r=".33" fill="#008000"/>
<circle cx="25.6" cy="64.1" r=".33" fill="none" stroke="#008000" stroke-width=".15"/>
<circle cx="25.6" cy="62.4" r=".33" fill="#008000"/>
<circle cx="25.6" cy="62.4" r=".33" fill="none" stroke="#008000" stroke-width=".15"/>
<circle cx="25.6" cy="60.6" r=".33" fill="#008000"/>
<circle cx="25.6" cy="60.6" r=".33" fill="none" stroke="#008000" stroke-width=".15"/>
<circle cx="25.6" cy="58.8" r=".33" fill="#008000"/>
<circle cx="25.6" cy="58.8" r=".33" fill="none" stroke="#008000" stroke-width=".15"/>
<circle cx="25.6" cy="57.1" r=".33" fill="#008000"/>
<circle cx="25.6" cy="57.1" r=".33" fill="none" stroke="#008000" stroke-width=".15"/>
<circle cx="25.6" cy="55.3" r=".33" fill="#008000"/>
<circle cx="25.6" cy="55.3" r=".33" fill="none" stroke="#008000" stroke-width=".15"/>
<circle cx="25.6" cy="51.8" r=".33" fill="#008000"/>
<g fill="none" stroke="#008000" stroke-width=".15">
<path d="M25.6 58.8h7M25.6 57.1h7M25.6 55.3h7M25.6 51.8h7M25.6 50.1h7M25.6 78.1h7M25.6 76.4h7M25.6 72.9h7M25.6 71.1h7M25.6 67.6h7M25.6 65.8h7M25.6 64.1h7"/>
<path d="M25.6 62.4h7M25.6 60.6h7M25.6 86.9h7M25.6 85.1h7M25.6 83.4h7M25.6 81.6h7M30.9 174.5v3.5h31.5M41.4 174.5v3.5M51.9 174.5v3.5M62.4 174.5v7"/>
<circle cx="25.6" cy="51.8" r=".33"/>
</g>
<circle cx="62.4" cy="178" r=".33" fill="#008000"/>
<circle cx="62.4" cy="178" r=".33" fill="none" stroke="#008000" stroke-width=".15"/>
<circle cx="51.9" cy="178" r=".33" fill="#008000"/>
<circle cx="51.9" cy="178" r=".33" fill="none" stroke="#008000" stroke-width=".15"/>
<circle cx="41.4" cy="178" r=".33" fill="#008000"/>
<g fill="none" stroke="#008000" stroke-width=".15">
<path d="M107.9 55.3h14.1M107.9 58.8h14.1M107.9 62.4h14.1M107.9 65.8h14.1"/>
<circle cx="41.4" cy="178" r=".33"/>
</g>
<g font-size="9.9" fill="#800000">
<text x="13.3" y="34.3">SiP GND &amp; Misc</text>
<text x="16.8" y="158.7">Mounting Holes</text>
<text x="172.8" y="158.7">Fiducials</text>
</g>
<g font-size="2.5" fill="#800000">
<text x="22.9" y="21.6">1</text>
<text x="55.7" y="21.6">2</text>
<text x="88.4" y="21.6">3</text>
<text x="121.2" y="21.6">4</text>
<text x="153.9" y="21.6">5</text>
<text x="186.6" y="21.6">6</text>
<text x="219.4" y="21.6">7</text>
<text x="252.1" y="21.6">8</text>
<text x="5.1" y="40.3">A</text>
<text x="269.7" y="40.3">A</text>
<text x="50.8" y="53.6">SIP E</text>
<text x="148.9" y="55.3">SIP F</text>
<text x="5.2" y="75.2">B</text>
<text x="269.8" y="75.2">B</text>
<text x="5.1" y="110.1">C</text>
<text x="269.7" y="110.1">C</text>
<text x="5" y="145">D</text>
<text x="269.7" y="145">D</text>
<text x="5.2" y="179.8">E</text>
<text x="269.8" y="179.8">E</text>
<text x="221" y="185">Octavo Systems LLC.</text>
<text x="221" y="188.5">OSD3358-SM-RED Platform</text>
<text x="221" y="195.5">Sheet:</text>
<text x="236.8" y="195.5">4/12</text>
<text x="253.9" y="195.5">Rev 3</text>
<text x="22.9" y="198.6">1</text>
<text x="55.7" y="198.6">2</text>
<text x="88.4" y="198.6">3</text>
<text x="121.2" y="198.6">4</text>
<text x="153.9" y="198.6">5</text>
<text x="186.6" y="198.6">6</text>
<text x="219.4" y="198.6">7</text>
<text x="252.1" y="198.6">8</text>
</g>
<g font-size="2.5" fill="#505050">
<text x="72.9" y="171">Mounting holes and other connector shields are part</text>
<text x="72.9" y="173.6">of a ground ring, CGND. This ring is connected to</text>
<text x="72.9" y="176.2">ground via a resistor on Page 1.</text>
</g>
<text font-size="2.2" fill="#800000" x="221" y="192">3/25/2019 4:25 PM</text>
<g font-size="1.7" fill="#505050">
<text x="36.1" y="46.1">U1E</text>
<text x="125.5" y="51.3">U1F</text>
<text x="107.9" y="55.3">TP1</text>
<text x="107.9" y="58.8">TP2</text>
<text x="107.9" y="62.4">TP3</text>
<text x="107.9" y="65.8">TP4</text>
<text x="125.5" y="86.9">OSD3358-512M-BSM</text>
<text x="36.1" y="92.1">OSD3358-512M-BSM</text>
<text x="23.8" y="97.4">GND</text>
<text x="79.9" y="97.4">GND</text>
<text x="60.2" y="186.3">CGND</text>
</g>
<g font-size="1.7" fill="#800000">
<text x="139.5" y="60.3">Do Not Use</text>
<text x="139.5" y="64">Test Point per</text>
<text x="139.5" y="65.8">power rail</text>
<text x="139.5" y="67.6">recommended</text>
<text x="134.2" y="80.5">Do Not Connect</text>
</g>
<g font-size="1.5" fill="#505050">
<text x="32.7" y="49.8">D8</text>
<text x="32.7" y="51.6">D9</text>
<text x="37.7" y="50.6">DGND</text>
<text x="37.7" y="52.4">DGND</text>
<text x="65.6" y="50.6">DGND</text>
<text x="65.6" y="52.4">DGND</text>
<text x="72.8" y="49.8">J4</text>
<text x="72.8" y="51.6">J5</text>
<text x="72.8" y="53.3">J12</text>
<text x="32.9" y="55.1">E5</text>
<text x="32.9" y="56.9">E6</text>
<text x="32.9" y="58.6">E7</text>
<text x="37.7" y="55.8">DGND</text>
<text x="37.7" y="57.6">DGND</text>
<text x="37.7" y="59.4">DGND</text>
<text x="65.6" y="54.1">DGND</text>
<text x="65.6" y="55.9">DGND</text>
<text x="65.6" y="59.4">DGND</text>
<text x="72.8" y="55.1">J13</text>
<text x="72.8" y="58.6">K5</text>
<text x="122.1" y="58.6">G4</text>
<text x="122.3" y="55.1">F4</text>
<text x="127.1" y="55.8">VDDS_DDR</text>
<text x="127.1" y="59.4">VDD_CORE</text>
<text x="32" y="63.8">E10</text>
<text x="32" y="65.6">E11</text>
<text x="32.9" y="60.3">E8</text>
<text x="32.9" y="62.1">E9</text>
<text x="37.7" y="61.1">DGND</text>
<text x="37.7" y="62.9">DGND</text>
<text x="37.7" y="64.6">DGND</text>
<text x="65.6" y="61.1">DGND</text>
<text x="65.6" y="64.6">DGND</text>
<text x="72.8" y="60.3">K12</text>
<text x="72.8" y="63.8">L5</text>
<text x="72.8" y="65.6">L12</text>
<text x="121.3" y="65.6">G13</text>
<text x="121.5" y="62.1">F13</text>
<text x="127.1" y="62.9">VDD_MPU</text>
<text x="32" y="67.4">E12</text>
<text x="32.9" y="70.9">F5</text>
<text x="37.7" y="66.4">DGND</text>
<text x="37.7" y="68.1">DGND</text>
<text x="37.7" y="71.6">DGND</text>
<text x="65.6" y="66.4">DGND</text>
<text x="65.6" y="69.9">DGND</text>
<text x="65.6" y="71.6">DGND</text>
<text x="72.8" y="69.1">M5</text>
<text x="72.8" y="70.9">M6</text>
<text x="127.1" y="66.4">VDDS_PLL</text>
<text x="31.9" y="77.9">G12</text>
<text x="32.1" y="72.6">F12</text>
<text x="32.7" y="76.1">G5</text>
<text x="37.7" y="73.4">DGND</text>
<text x="37.7" y="76.9">DGND</text>
<text x="65.6" y="73.4">DGND</text>
<text x="65.6" y="75.1">DGND</text>
<text x="65.6" y="76.9">DGND</text>
<text x="72.8" y="72.6">M7</text>
<text x="72.8" y="74.4">M8</text>
<text x="72.8" y="76.1">M9</text>
<text x="72.8" y="77.9">M10</text>
<text x="122" y="72.6">D5</text>
<text x="122" y="76.1">H6</text>
<text x="127.1" y="73.4">CAP_VDD_RTC</text>
<text x="127.1" y="76.9">VPP</text>
<text x="153.5" y="73.4">NC</text>
<text x="153.5" y="75.1">NC</text>
<text x="153.5" y="76.9">NC</text>
<text x="158.7" y="72.6">D12</text>
<text x="158.7" y="74.4">J6</text>
<text x="158.7" y="76.1">K4</text>
<text x="32.7" y="81.4">H4</text>
<text x="32.7" y="83.1">H5</text>
<text x="37.7" y="78.7">DGND</text>
<text x="37.7" y="82.1">DGND</text>
<text x="37.7" y="83.9">DGND</text>
<text x="65.6" y="78.7">DGND</text>
<text x="65.6" y="80.4">DGND</text>
<text x="65.6" y="82.1">DGND</text>
<text x="72.8" y="79.6">M11</text>
<text x="72.8" y="81.4">M12</text>
<text x="31.9" y="84.9">H12</text>
<text x="31.9" y="86.6">H13</text>
<text x="37.7" y="85.6">DGND</text>
<text x="37.7" y="87.4">DGND</text>
<text x="65.6" y="85.6">DGND</text>
<text x="65.6" y="87.4">DGND</text>
<text x="72.8" y="84.9">N8</text>
<text x="72.8" y="86.6">N9</text>
</g>
<g font-size="1.2" fill="#800000">
<text x="44.9" y="82.9">NOTE: Can use pours</text>
<text x="44.9" y="84.2">to connect VSS pads</text>
<text x="44.9" y="85.6">instead of a via per</text>
<text x="44.9" y="86.9">pad.</text>
</g>
<g font-size="1.2" fill="#505050">
<text x="31.4" y="172.4">MGT1</text>
<text x="41.9" y="172.4">MGT2</text>
<text x="52.4" y="172.4">MGT3</text>
<text x="62.9" y="172.4">MGT4</text>
</g>
</svg>
